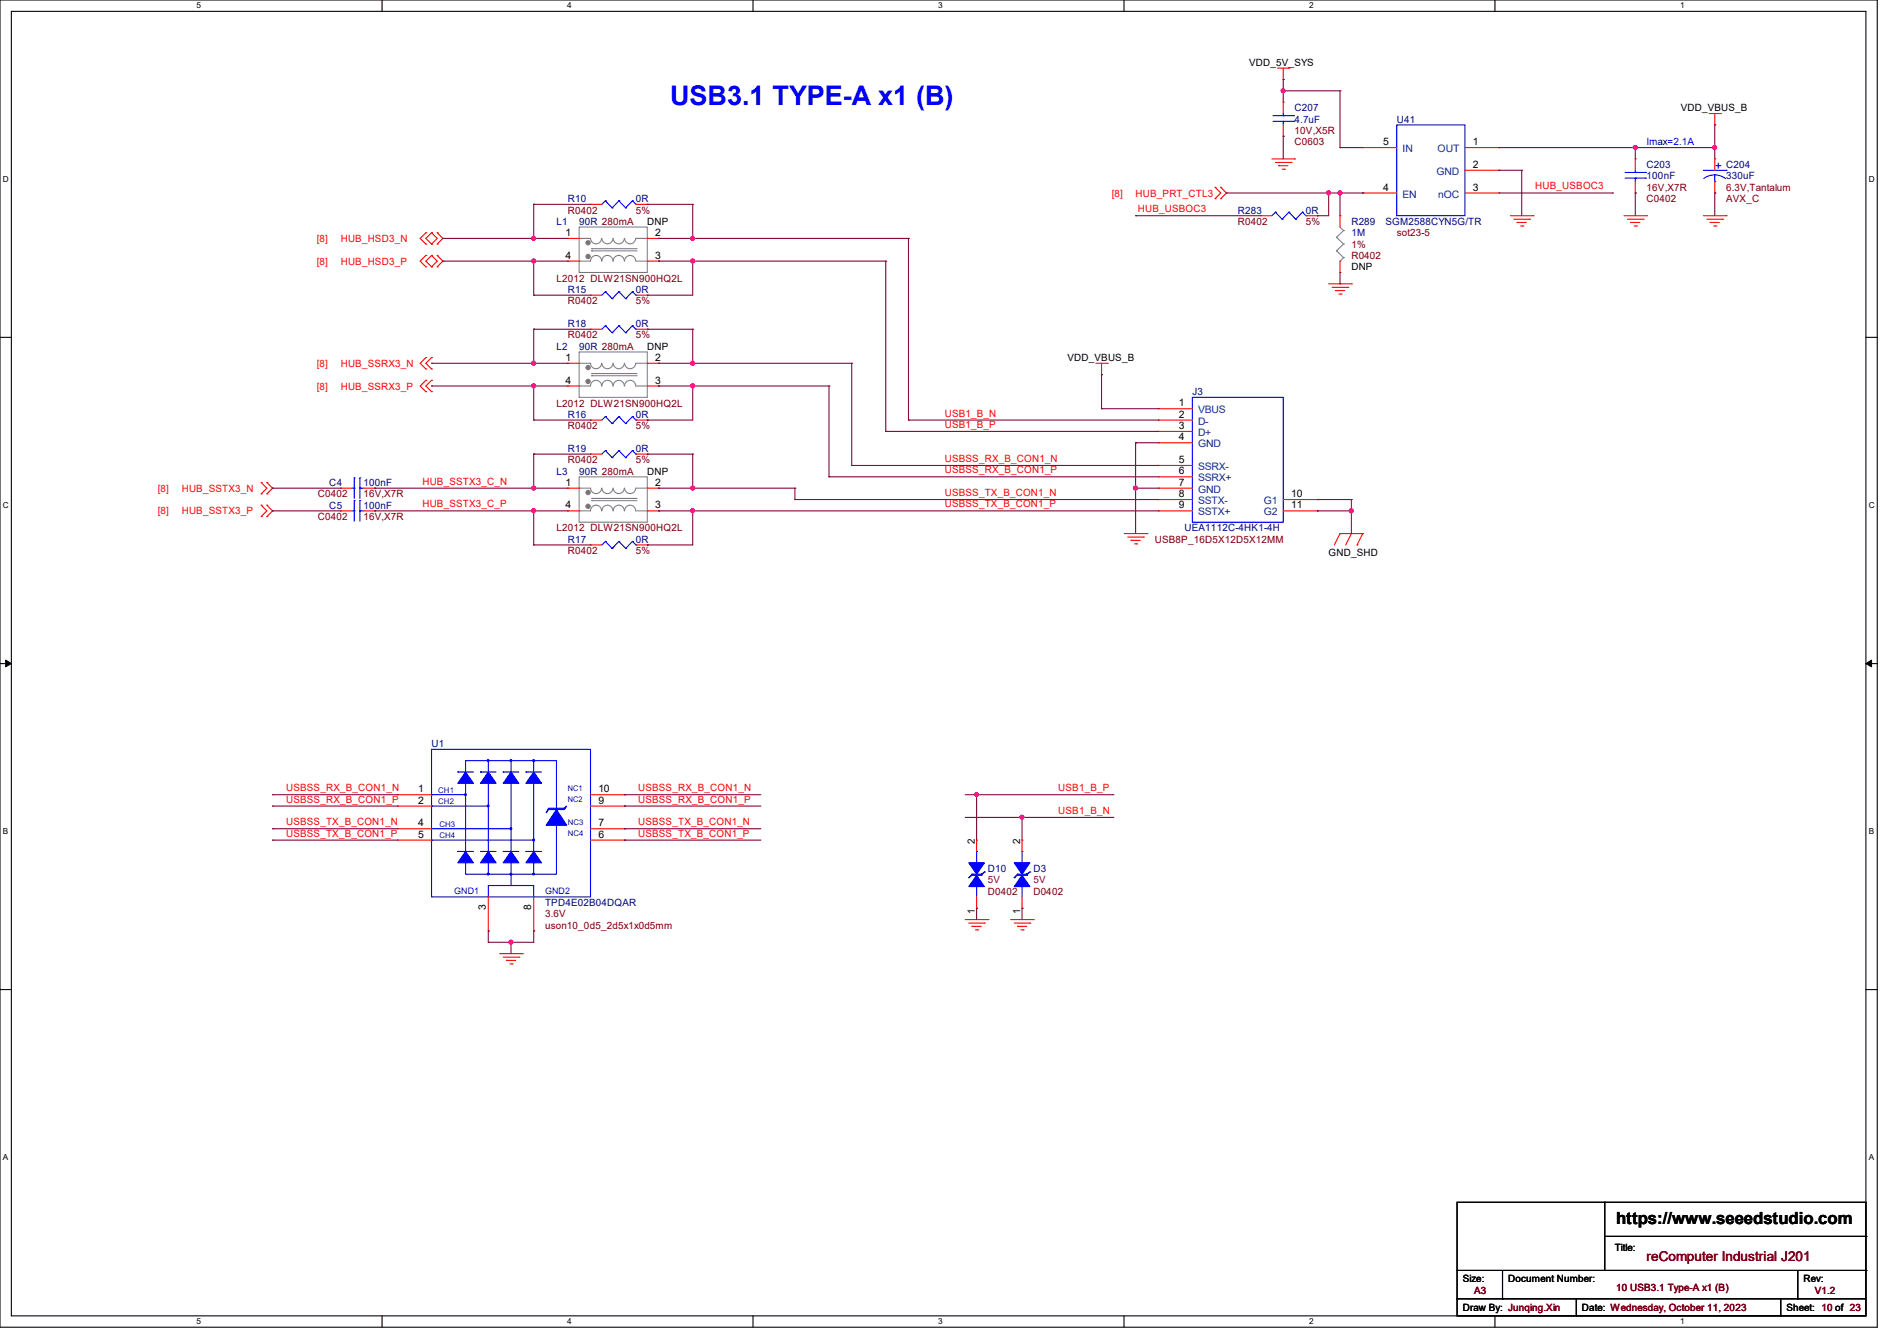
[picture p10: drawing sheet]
<svg xmlns="http://www.w3.org/2000/svg" width="297mm" height="210mm" viewBox="0 0 297 210" stroke-linecap="round" stroke-linejoin="round" font-family="sans-serif">
<path d="M0 0h293.9v207.9h-293.9zM1.8 1.8h290.3v204.3h-290.3z" fill="none" stroke="#000" stroke-width=".17"/>
<g fill="#fff">
<path d="M30.8 .2h.7v1.4h-.7z"/>
<path d="M30.8 206.2h.7v1.4h-.7z"/>
</g>
<path d="M59.8 0v1.8M59.8 206.1v1.8" fill="none" stroke="#000" stroke-width=".17"/>
<g fill="#fff">
<path d="M88.8 .2h.7v1.4h-.7z"/>
<path d="M88.8 206.2h.7v1.4h-.7z"/>
</g>
<path d="M117.9 0v1.8M117.9 206.1v1.8" fill="none" stroke="#000" stroke-width=".17"/>
<g fill="#fff">
<path d="M146.9 .2h.7v1.4h-.7z"/>
<path d="M146.9 206.2h.7v1.4h-.7z"/>
</g>
<path d="M176 0v1.8M176 206.1v1.8" fill="none" stroke="#000" stroke-width=".17"/>
<g fill="#fff">
<path d="M205 .2h.7v1.4h-.7z"/>
<path d="M205 206.2h.7v1.4h-.7z"/>
</g>
<path d="M234.1 0v1.8M234.1 206.1v1.8" fill="none" stroke="#000" stroke-width=".17"/>
<g fill="#fff">
<path d="M263.1 .2h.6v1.4h-.6z"/>
<path d="M263.1 206.2h.6v1.4h-.6z"/>
<path d="M.5 27.3h.9v1.4h-.9z"/>
<path d="M292.6 27.3h.9v1.4h-.9z"/>
<path d="M.5 78.4h.9v1.4h-.9z"/>
<path d="M292.6 78.4h.9v1.4h-.9z"/>
</g>
<path d="M0 52.8h1.8M292.1 52.8h1.8" fill="none" stroke="#000" stroke-width=".17"/>
<g fill="#fff">
<path d="M.5 129.5h.8v1.4h-.8z"/>
<path d="M292.6 129.5h.8v1.4h-.8z"/>
</g>
<path d="M0 103.9h1.8M292.1 103.9h1.8" fill="none" stroke="#000" stroke-width=".17"/>
<path d="M.9 103.4l.9 .5-.9 .5zM292.1 103.9l.9-.5v1z" fill="#000" stroke="#000" stroke-width=".16"/>
<g fill="#fff">
<path d="M.5 180.5h.8v1.4h-.8z"/>
<path d="M292.6 180.5h.8v1.4h-.8z"/>
</g>
<g fill="none" stroke="#000" stroke-width=".17">
<path d="M0 155h1.8M292.1 155h1.8M228.1 188.3h64v17.8h-64zM228.1 199h64M235.2 199v4.4M251.2 188.3h.1M251.2 188.3v10.7M251.2 193.6h40.9M281.5 199v4.4M292.1 199h.1M292.1 193.6h.1M228.1 203.4h.1"/>
<path d="M228.1 203.4h64M235.2 203.4h.1M246.8 206.1h.1M246.8 203.4v2.7M278.8 206.1h.1M278.8 203.4v2.7M281.5 203.4h.1"/>
</g>
<g fill="none" stroke="#f00" stroke-width=".17">
<path d="M200 10.7h1.8M200.9 12.4h.1M200.9 16h.1M200.9 10.7v1.7M200.9 16v1.8M200.9 19.6v1.7M201.8 10.7h.1M267.6 17.8h1.8M268.5 19.6h.1M268.5 17.8v1.8M269.4 17.8h.1M66.7 36.4h.1"/>
<path d="M66.7 38.2h.1M66.7 36.4l-.9 .9 .9 .9M67.6 38.2h.1M67.6 36.4h.1M67.6 36.4l-.9 .9 .9 .9M67.6 36.4l.9 .9-.9 .9M68.5 36.4h.1M68.5 38.2h.1M68.5 36.4l.8 .9-.8 .9M88.9 37.3h.1M88.9 37.3h1.8M92.5 32h.1"/>
<path d="M92.5 32h1.7M99.6 32h1.7M101.3 32h.1M101.3 37.3h1.8M103.1 37.3h.1M190.2 31.1h.1M190.2 29.3h.1M190.2 29.3l.9 .9-.9 .9M191.1 29.3h.1M191.1 31.1h.1M191.1 29.3l.9 .9-.9 .9M197.4 33.8h.1"/>
<path d="M197.4 33.8h1.7M199.1 24.9h3.6M199.7 25.4h2.4M200.2 26h.1M200.2 26h1.4M200.7 26.5h.4M200.9 21.3h.1M201.1 26.5h.1M202.1 25.4h.1M202.7 24.9h.1M204.5 33.8h1.7M206.2 33.8h.1"/>
<path d="M209.8 33.8h.1M209.8 33.8v1.8M213.4 30.2h.1M213.4 23.1h.1M213.4 23.1h5.3M213.4 30.2h5.3M229.4 23.1h5.3M229.4 26.7h5.3M229.4 30.2h5.3M234.7 23.1h.1M234.7 26.7h.1M234.7 30.2h.1"/>
<path d="M236.5 33.8h3.5M237 34.3h2.5M237.5 34.8h.1M237.5 34.8h1.5M238.1 35.4h.3M238.4 35.4h.1M239.5 34.3h.1M240 33.8h.1M254.3 33.8h3.5M254.8 34.3h2.5M255.3 34.8h.1M255.3 34.8h1.5"/>
<path d="M255.9 35.4h.3M256 24.9h.1M256 30.2h.1M256 24.9v1.8M256 28.4v1.8M256.2 35.4h.1M257.3 34.3h.1M257.8 33.8h.1M266.7 33.8h3.6M267.3 34.3h2.4M267.8 34.8h.1M267.8 34.8h1.4"/>
<path d="M268.3 35.4h.3M268.5 24.9h.1M268.5 30.2h.1M268.5 24.9v1.8M268.5 28.4v1.8M268.6 35.4h.1M269.7 34.3h.1M270.3 33.8h.1M66.7 40h.1M66.7 41.8h.1M66.7 56h.1M66.7 57.8h.1"/>
<path d="M66.7 59.6h.1M66.7 40l-.9 .9 .9 .9M66.7 56l-.9 .9 .9 .9M66.7 59.6l-.9 .9 .9 .8M67.6 41.8h.1M67.6 40h.1M67.6 56h.1M67.6 57.8h.1M67.6 59.6h.1M67.6 40l-.9 .9 .9 .9M67.6 40l.9 .9-.9 .9M67.6 56l-.9 .9 .9 .9"/>
<path d="M67.6 59.6l-.9 .9 .9 .8M68.5 40h.1M68.5 41.8h.1M68.5 40l.8 .9-.8 .9M88.9 40.9h.1M88.9 56.9h.1M88.9 56.9h1.8M88.9 40.9h1.8M92.5 51.6h.1M92.5 46.2h.1M92.5 51.6h1.7M92.5 46.2h1.7"/>
<path d="M99.6 51.6h1.7M99.6 46.2h1.7M101.3 51.6h.1M101.3 46.2h.1M101.3 56.9h1.8M101.3 40.9h1.8M103.1 40.9h.1M103.1 56.9h.1M171.6 56.9h1.8M172.5 58.7h.1M172.5 56.9v1.8M173.4 56.9h.1"/>
<path d="M208 44.4h3.6M208.6 45h2.4M209.1 45.5h.1M209.1 45.5h1.4M209.6 46.1h.4M209.8 42.7h.1M209.8 40.9v1.8M210 46.1h.1M211 45h.1M211.6 44.4h.1M40.9 77.3h.1M40.9 75.6h.1"/>
<path d="M40.9 79.1h.1M40.9 75.6l.9 .9-.9 .8M40.9 79.1l.9 .9-.9 .9M41.8 75.6h.1M41.8 77.3h.1M41.8 79.1h.1M41.8 79.1l.9 .9-.9 .9M41.8 75.6l.9 .9-.9 .8M53.3 76.5h.1M53.3 76.5h1.8M56.9 76.5h1.8M58.7 76.5h.1"/>
<path d="M66.7 61.3h.1M67.6 61.3h.1M88.9 76.5h.1M88.9 60.5h.1M88.9 76.5h1.8M88.9 60.5h1.8M92.5 65.8h.1M92.5 71.1h.1M92.5 65.8h1.7M92.5 71.1h1.7M99.6 65.8h1.7M99.6 71.1h1.7"/>
<path d="M101.3 65.8h.1M101.3 71.1h.1M101.3 76.5h1.8M101.3 60.5h1.8M103.1 76.5h.1M103.1 60.5h.1M181.4 64h.1M181.4 65.8h.1M181.4 67.6h.1M181.4 69.3h.1M181.4 72.9h.1M181.4 74.7h.1"/>
<path d="M181.4 76.5h.1M181.4 78.2h.1M181.4 76.5h5.3M181.4 65.8h5.3M181.4 64h5.3M181.4 67.6h5.3M181.4 69.3h5.3M181.4 72.9h5.3M181.4 74.7h5.3M181.4 78.2h5.3M200.9 78.2h5.3M206.2 78.2h.1"/>
<path d="M40.9 80.9h.1M41.8 80.9h.1M53.3 80h.1M53.3 80h1.8M56.9 80h1.8M58.7 80h.1M88.9 80h.1M88.9 80h1.8M92.5 85.3h.1M92.5 85.3h1.7M99.6 85.3h1.7M101.3 85.3h.1"/>
<path d="M101.3 80h1.8M103.1 80h.1M176 83.6h3.6M176.6 84.1h2.4M177.1 84.6h.1M177.1 84.6h1.4M177.6 85.2h.4M178 85.2h.1M179 84.1h.1M179.6 83.6h.1M181.4 80h.1M181.4 80h5.3"/>
<path d="M200.9 80h5.3M206.2 80h.1M209.8 83.6h.1M209.8 83.6h3.6M209.8 83.6l-.9 1.7M211.6 83.6h.1M211.6 83.6l-.9 1.7M212.5 85.3h.1M213.4 83.6h.1M213.4 83.6l-.9 1.7M62.2 124.5h.1M62.2 126.2h.1"/>
<path d="M62.2 129.8h.1M62.2 131.6h.1M62.2 124.5h5.4M62.2 126.2h5.4M62.2 129.8h5.4M62.2 131.6h5.4M92.5 124.5h5.3M92.5 126.2h5.3M92.5 129.8h5.3M92.5 131.6h5.3M97.8 131.6h.1M97.8 129.8h.1"/>
<path d="M97.8 126.2h.1M97.8 124.5h.1M152.9 131.6h.1M152.9 131.6v1.7M160 131.6h.1M160 131.6v1.7M76.5 145.8h.1M76.5 140.5v5.3M78.2 149.4h3.6M78.8 149.9h2.4M79.3 150.4h.1M79.3 150.4h1.4"/>
<path d="M79.8 151h.4M80.2 151h.1M81.2 149.9h.1M81.8 149.4h.1M83.6 145.8h.1M83.6 140.5v5.3M151.1 144h3.6M151.7 144.6h2.4M152.2 145.1h.1M152.2 145.1h1.4M152.7 145.6h.4M152.9 142.2h.1"/>
<path d="M152.9 140.5v1.7M153.1 145.6h.1M154.1 144.6h.1M154.7 144h.1M158.2 144h3.6M158.8 144.6h2.4M159.3 145.1h.1M159.3 145.1h1.4M159.9 145.6h.3M160 142.2h.1M160 140.5v1.7M160.2 145.6h.1"/>
<path d="M161.2 144.6h.1M161.8 144h.1"/>
</g>
<g fill="none" stroke="#00f" stroke-width=".17">
<path d="M199.3 18.1h3.2M199.3 19h3.2M200.9 19h.1M200.9 18.1h.1M200.9 17.8v.3M200.9 19v.6M202.5 18.1h.1M202.5 19h.1M218.7 19.6h10.7v14.2h-10.7zM94.8 31.5h.1M94.8 31.5l-.6 .5M94.8 31.5l1 1.1"/>
<path d="M95.8 32.6h.1M96.9 31.5h.1M96.9 31.5l-1.1 1.1M96.9 31.5l1.1 1.1M98 32.6h.1M99 31.5h.1M99 31.5l-1 1.1M99 31.5l.6 .5M99.6 32h.1M199.7 33.2h.1M199.7 33.2l-.6 .6M199.7 33.2l1 1.1"/>
<path d="M200.7 34.3h.1M201.8 33.2h.1M201.8 33.2l-1.1 1.1M201.8 33.2l1.1 1.1M202.9 34.3h.1M203.9 33.2h.1M203.9 33.2l-1 1.1M203.9 33.2l.6 .6M204.5 33.8h.1M254.4 27h3.2M254.4 27.9h3.2M256 27.9h.1"/>
<path d="M256 27h.1M256 26.7v.3M256 27.9v.5M257.6 27h.1M257.6 27.9h.1M266.7 26.7h3.6M268.5 28.4h.1M268.5 27.4l1.1 .2 .6 .4M268.5 27.4l-.8 .1-.9 .5M268.5 27.4v1M270.3 26.7h.1M94.8 51h.1"/>
<path d="M94.8 45.7h.1M94.8 51l-.6 .6M94.8 51l1 1.1M94.8 45.7l-.6 .5M94.8 45.7l1 1.1M95.8 52.1h.1M95.8 46.8h.1M96.9 51h.1M96.9 45.7h.1M96.9 51l-1.1 1.1M96.9 51l1.1 1.1M96.9 45.7l-1.1 1.1"/>
<path d="M96.9 45.7l1.1 1.1M98 52.1h.1M98 46.8h.1M99 51h.1M99 45.7h.1M99 51l-1 1.1M99 51l.6 .6M99 45.7l-1 1.1M99 45.7l.6 .5M99.6 51.6h.1M99.6 46.2h.1M55.1 76.5h.4"/>
<path d="M55.5 74.8h.1M55.5 76.5h.1M55.5 78.4h.1M55.5 74.8v3.3M55.5 78.4v3.2M56.3 76.5h.1M56.3 74.8h.1M56.3 78.4h.1M56.3 76.5h.6M56.3 74.8v3.3M56.3 78.4v3.2M94.8 65.2h.1"/>
<path d="M94.8 70.6h.1M94.8 65.2l-.6 .6M94.8 65.2l1 1.1M94.8 70.6l-.6 .5M94.8 70.6l1 1.1M95.8 66.3h.1M95.8 71.7h.1M96.9 65.2h.1M96.9 70.6h.1M96.9 65.2l-1.1 1.1M96.9 65.2l1.1 1.1M96.9 70.6l-1.1 1.1"/>
<path d="M96.9 70.6l1.1 1.1M98 66.3h.1M98 71.7h.1M99 65.2h.1M99 70.6h.1M99 65.2l-1 1.1M99 65.2l.6 .6M99 70.6l-1 1.1M99 70.6l.6 .5M99.6 65.8h.1M99.6 71.1h.1M186.7 62.2h14.2v19.6h-14.2z"/>
<path d="M55.1 80h.4M55.5 80h.1M56.3 80h.1M56.3 80h.6M94.8 84.8h.1M94.8 84.8l-.6 .5M94.8 84.8l1 1.1M95.8 85.9h.1M96.9 84.8h.1M96.9 84.8l-1.1 1.1M96.9 84.8l1.1 1.1M98 85.9h.1"/>
<path d="M99 84.8h.1M99 84.8l-1 1.1M99 84.8l.6 .5M99.6 85.3h.1M67.6 117.3h24.9v23.2h-24.9zM72.9 119.1h14.2v17.8h-14.2zM76.5 119.1v17.8M80 119.1v19.6M83.6 119.1v17.8M67.6 126.2h.1M67.6 124.5h.1M67.6 131.6h.1"/>
<path d="M67.6 129.8h12.4M67.6 126.2h8.9M67.6 124.5h5.3M67.6 131.6h16M71.7 133.3h.1M71.7 120.9h.1M71.7 120.9h2.4M71.7 133.3h2.4M75.2 133.3h.1M75.2 120.9h.1M75.2 120.9h2.5M75.2 133.3h2.5"/>
<path d="M76.5 136.9h.1M78.8 133.3h.1M78.8 120.9h.1M78.8 120.9h2.4M78.8 133.3h2.4M80 138.7h.1M82.3 120.9h.1M82.3 133.3h.1M82.3 120.9h2.5M82.3 133.3h2.5M151.7 137.5h.1M152.2 136.9h.1"/>
<path d="M152.2 136.9h1.4M152.2 136.9l-.5 .6M152.9 133.3h.1M152.9 138.9h.1M152.9 133.3v1.8M152.9 138.9v1.6M153.6 136.9h.1M153.6 137.1h.1M153.6 137.1h-1.4l-.5 .4M154.1 136.6h.1M154.1 136.6l-.5 .3M154.1 136.6l-.5 .5"/>
<path d="M158.8 137.5h.1M159.3 136.9h.1M159.3 136.9h1.4M159.3 136.9l-.5 .6M160 133.3h.1M160 138.9h.1M160 133.3v1.8M160 138.9v1.6M160.7 136.9h.1M160.7 137.1h.1M160.7 137.1h-1.4l-.5 .4M161.2 136.6h.1"/>
<path d="M161.2 136.6l-.5 .3M161.2 136.6l-.5 .5M76.5 140.5v-1.8h7.1v1.8"/>
</g>
<g fill="none" stroke="#808080" stroke-width=".17">
<path d="M90.7 35.6h10.6v7.1h-10.6zM90.7 37.3h1.8a.87 .87 0 0 0 .8 .9 .87 .87 0 0 0 .9-.9M90.7 37.3h.1M92.6 38.9h.1M92.6 39.3h.1M92.6 38.9h7.1M92.6 39.3h7.1M94.2 37.3a.87 .87 0 0 0 .9 .9 .87 .87 0 0 0 .9-.9M96 37.3a.87 .87 0 0 0 .9 .9 .87 .87 0 0 0 .8-.9M97.8 37.3a.87 .87 0 0 0 .9 .9 .87 .87 0 0 0 .8-.9M99.6 37.3h1.7M101.3 37.3h.1"/>
<path d="M209.3 37.2h.1M209.3 39.3h.1M209.3 37.2l1.1 1M209.3 39.3l1.1 1M209.8 35.6l.6 .5M210.4 36.1h.1M210.4 38.2h.1M210.4 36.1l-1.1 1.1M210.4 38.2l-1.1 1.1M90.7 55.1h10.6v7.1h-10.6zM90.7 40.9h.1M90.7 56.9h1.8a.87 .87 0 0 0 .8 .8 .87 .87 0 0 0 .9-.8"/>
<path d="M90.7 56.9h.1M92.6 58.5h.1M92.6 58.8h.1M92.6 58.5h7.1M92.6 58.8h7.1M94.2 40.9a.87 .87 0 0 0-.9-.9 .87 .87 0 0 0-.8 .9h-1.8M94.2 56.9a.87 .87 0 0 0 .9 .8 .87 .87 0 0 0 .9-.8M94.2 40.9a.87 .87 0 0 1 .9-.9 .87 .87 0 0 1 .9 .9M96 56.9a.87 .87 0 0 0 .9 .8 .87 .87 0 0 0 .8-.8M96 40.9a.87 .87 0 0 1 .9-.9 .87 .87 0 0 1 .8 .9M97.8 40.9a.87 .87 0 0 1 .9-.9 .87 .87 0 0 1 .8 .9M97.8 56.9a.87 .87 0 0 0 .9 .8 .87 .87 0 0 0 .8-.8"/>
<path d="M99.6 40.9h1.7M99.6 56.9h1.7M101.3 40.9h.1M101.3 56.9h.1M209.8 40.9h.1M210.4 40.3h.1M210.4 40.3l-.6 .6M90.7 74.7h10.6v7.1h-10.6zM90.7 76.5h1.8a.87 .87 0 0 0 .8 .8 .87 .87 0 0 0 .9-.8M90.7 76.5h.1M90.7 60.5h.1M92.6 78.1h.1"/>
<path d="M92.6 78.4h.1M92.6 78.1h7.1M92.6 78.4h7.1M94.2 60.5a.87 .87 0 0 0-.9-.9 .87 .87 0 0 0-.8 .9h-1.8M94.2 76.5a.87 .87 0 0 0 .9 .8 .87 .87 0 0 0 .9-.8M94.2 60.5a.87 .87 0 0 1 .9-.9 .87 .87 0 0 1 .9 .9M96 76.5a.87 .87 0 0 0 .9 .8 .87 .87 0 0 0 .8-.8M96 60.5a.87 .87 0 0 1 .9-.9 .87 .87 0 0 1 .8 .9M97.8 60.5a.87 .87 0 0 1 .9-.9 .87 .87 0 0 1 .8 .9M97.8 76.5a.87 .87 0 0 0 .9 .8 .87 .87 0 0 0 .8-.8M99.6 76.5h1.7M99.6 60.5h1.7"/>
<path d="M101.3 76.5h.1M101.3 60.5h.1M90.7 80h.1M94.2 80a.87 .87 0 0 0-.9-.9 .87 .87 0 0 0-.8 .9h-1.8M94.2 80a.87 .87 0 0 1 .9-.9 .87 .87 0 0 1 .9 .9M96 80a.87 .87 0 0 1 .9-.9 .87 .87 0 0 1 .8 .9M97.8 80a.87 .87 0 0 1 .9-.9 .87 .87 0 0 1 .8 .9M99.6 80h1.7M101.3 80h.1"/>
</g>
<g fill="#808080" stroke="#808080" stroke-width=".17">
<circle cx="92.1" cy="77.1" r=".34"/>
<circle cx="92.1" cy="79.3" r=".34"/>
<circle cx="92.1" cy="38" r=".34"/>
<circle cx="92.1" cy="40.2" r=".34"/>
<circle cx="92.1" cy="57.6" r=".34"/>
<circle cx="92.1" cy="59.7" r=".34"/>
</g>
<g fill="#00f" stroke="#00f" stroke-width=".17">
<path d="M152.9 137.1l1.2 1.8h-2.4z" fill-rule="evenodd"/>
<path d="M151.7 135.1h2.4l-1.2 1.8z" fill-rule="evenodd"/>
<path d="M72.9 133.3l1.2 1.8h-2.4z" fill-rule="evenodd"/>
<path d="M83.6 133.3l1.2 1.8h-2.5z" fill-rule="evenodd"/>
<path d="M83.6 120.9l1.2 1.8h-2.5z" fill-rule="evenodd"/>
<path d="M72.9 120.9l1.2 1.8h-2.4z" fill-rule="evenodd"/>
<path d="M76.5 120.9l1.2 1.8h-2.5z" fill-rule="evenodd"/>
<path d="M76.5 133.3l1.2 1.8h-2.5z" fill-rule="evenodd"/>
<path d="M80 120.9l1.2 1.8h-2.4z" fill-rule="evenodd"/>
<path d="M80 133.3l1.2 1.8h-2.4z" fill-rule="evenodd"/>
<path d="M87.1 126.8l1.6 2.4h-3.2z" fill-rule="evenodd"/>
<path d="M85.9 126.6h2.4l.4-.4-.4 .6h-2.4l-.4 .5z" fill-rule="evenodd"/>
<path d="M160 137.1l1.2 1.8h-2.4z" fill-rule="evenodd"/>
<path d="M158.8 135.1h2.4l-1.2 1.8z" fill-rule="evenodd"/>
<circle cx="83.5" cy="119.1" r=".15"/>
<circle cx="72.9" cy="124.4" r=".15"/>
<circle cx="83.5" cy="136.9" r=".15"/>
<circle cx="76.4" cy="126.2" r=".15"/>
<circle cx="80" cy="129.8" r=".15"/>
<circle cx="83.5" cy="131.6" r=".15"/>
<circle cx="80" cy="136.9" r=".15"/>
<circle cx="76.4" cy="136.9" r=".15"/>
<circle cx="80" cy="119.1" r=".15"/>
<circle cx="76.4" cy="119.1" r=".15"/>
</g>
<g fill="none" stroke="#800040" stroke-width=".17">
<path d="M200.9 12.4h.1M200.9 14.2h.1M200.9 12.4v3.6M200.9 14.2h8.9M209.8 14.2h.1M209.8 14.2v8.9M268.5 19.6h.1M268.5 19.6v5.3M69.3 37.3h.1M69.3 37.3h19.6M83.6 32h.1M83.6 37.3h.1"/>
<path d="M83.6 32h8.9M83.6 32v5.3M101.3 32h.1M101.3 32h7.2M103.1 37.3h.1M103.1 37.3h39.1M108.5 32h.1M108.5 37.3h.1M108.5 32v5.3M142.2 37.3h.1M142.2 37.3v28.5M177.8 33.8h.1"/>
<path d="M177.8 33.8h19.6M192 30.2h.1M192 30.2h21.4M200.9 21.3h.1M200.9 21.3v3.6M206.2 33.8h.1M208 30.2h.1M208 30.2v3.6h-1.8M209.8 23.1h.1M209.8 30.2h.1M209.8 30.2v3.6M209.8 23.1h3.6"/>
<path d="M213.4 30.2h.1M234.7 23.1h.1M234.7 26.7h.1M234.7 23.1h33.8M234.7 26.7h3.6M234.7 30.2h17.8M238.3 26.7h.1M238.3 26.7v7.1M252.5 30.2h.1M256 23.1h.1M256 30.2h.1M256 23.1v1.8"/>
<path d="M256 30.2v3.6M268.5 23.1h.1M268.5 30.2h.1M268.5 30.2v3.6M67.6 56.9h.1M67.6 56.9h21.3M69.3 40.9h.1M69.3 40.9h19.6M83.6 46.2h.1M83.6 40.9h.1M83.6 51.6h.1M83.6 56.9h.1"/>
<path d="M83.6 46.2h8.9M83.6 40.9v5.3M83.6 51.6v5.3M83.6 51.6h8.9M101.3 46.2h.1M101.3 51.6h.1M101.3 51.6h7.2M103.1 40.9h.1M103.1 56.9h.1M103.1 40.9h35.6M103.1 56.9h30.2M108.5 40.9h.1"/>
<path d="M108.5 51.6h.1M108.5 56.9h.1M108.5 40.9v5.3h-7.2M108.5 51.6v5.3M133.3 56.9h.1M133.3 56.9v16M138.7 40.9h.1M138.7 40.9v26.7M172.5 58.7h.1M172.5 58.7v5.3M209.8 44.4h.1M209.8 42.7v1.7"/>
<path d="M42.7 76.5h.1M42.7 76.5h10.6M58.7 76.5h.1M58.7 76.5h30.2M67.6 60.5h.1M67.6 60.5h21.3M83.6 60.5h.1M83.6 65.8h.1M83.6 71.1h.1M83.6 76.5h.1M83.6 60.5v5.3M83.6 71.1v5.4"/>
<path d="M83.6 65.8h8.9M83.6 71.1h8.9M101.3 65.8h.1M101.3 71.1h.1M101.3 71.1h7.2M103.1 60.5h.1M103.1 76.5h.1M103.1 60.5h26.7M103.1 76.5h21.4M108.5 60.5h.1M108.5 71.1h.1M108.5 76.5h.1"/>
<path d="M108.5 60.5v5.3h-7.2M108.5 71.1v5.4M124.5 76.5h.1M124.5 78.2h.1M124.5 76.5v1.7M124.5 78.2h56.9M129.8 60.5h.1M129.8 74.7h.1M129.8 60.5v14.2M129.8 74.7h51.6M133.3 72.9h.1M133.3 72.9h48.1"/>
<path d="M138.7 67.6h.1M138.7 67.6h42.7M142.2 65.8h.1M142.2 65.8h39.2M172.5 64h.1M172.5 64h8.9M177.8 69.3h.1M177.8 76.5h.1M177.8 76.5h3.6M177.8 69.3h3.6M177.8 69.3v14.3M206.2 78.2h.1"/>
<path d="M206.2 78.2h5.4M211.6 78.2h.1M211.6 78.2v5.4M42.7 80h.1M42.7 80h10.6M58.7 80h.1M58.7 80h30.2M83.6 80h.1M83.6 85.3h.1M83.6 80v5.3M83.6 85.3h8.9M101.3 85.3h.1"/>
<path d="M103.1 80h.1M103.1 80h78.3M108.5 80h.1M108.5 80v5.3h-7.2M206.2 80h.1M206.2 80h5.4M211.6 80h.1M42.7 124.5h.1M42.7 126.2h.1M42.7 129.8h.1M42.7 131.6h.1M42.7 124.5h19.5"/>
<path d="M42.7 126.2h19.5M42.7 129.8h19.5M42.7 131.6h19.5M97.8 124.5h.1M97.8 126.2h.1M97.8 129.8h.1M97.8 131.6h.1M97.8 124.5h21.3M97.8 126.2h21.3M97.8 129.8h21.3M97.8 131.6h21.3M151.1 124.5h23.1"/>
<path d="M151.1 128h23.1M152.9 124.5h.1M152.9 124.5v7.1M160 128h.1M160 128v3.6M174.2 124.5h.1M174.2 128h.1M76.5 145.8h.1M76.5 147.6h.1M76.5 145.8v1.8M80 147.6h.1M80 147.6v1.8"/>
<path d="M83.6 145.8h.1M83.6 145.8v1.8h-7.1M152.9 142.2h.1M152.9 142.2v1.8M160 142.2h.1M160 142.2v1.8"/>
</g>
<g fill="#f0f" stroke="#f0f" stroke-width=".17">
<circle cx="108.4" cy="37.3" r=".32"/>
<circle cx="108.4" cy="40.9" r=".32"/>
<circle cx="83.5" cy="56.9" r=".32"/>
<circle cx="108.4" cy="56.9" r=".32"/>
<circle cx="108.4" cy="60.4" r=".32"/>
<circle cx="108.4" cy="76.4" r=".32"/>
<circle cx="108.4" cy="80" r=".32"/>
<circle cx="177.8" cy="76.4" r=".32"/>
<circle cx="211.6" cy="80" r=".32"/>
<circle cx="80" cy="147.6" r=".32"/>
<circle cx="83.5" cy="37.3" r=".32"/>
<circle cx="83.5" cy="40.9" r=".32"/>
<circle cx="83.5" cy="60.4" r=".32"/>
<circle cx="83.5" cy="76.4" r=".32"/>
<circle cx="83.5" cy="80" r=".32"/>
<circle cx="200.9" cy="14.2" r=".32"/>
<circle cx="268.5" cy="23.1" r=".32"/>
<circle cx="256" cy="23.1" r=".32"/>
<circle cx="208" cy="30.2" r=".32"/>
<circle cx="209.8" cy="30.2" r=".32"/>
<circle cx="152.9" cy="124.4" r=".32"/>
<circle cx="160" cy="128" r=".32"/>
</g>
<text font-size="4.2" fill="#00f" x="104.9" y="16.4">USB3.1 TYPE-A x1 (B)</text>
<text font-size="2.6" x="253" y="191.8">https://www.seeedstudio.com</text>
<text font-size="2.1" fill="#800000" x="257.8" y="197.5">reComputer Industrial J201</text>
<text font-size="1.9" fill="#00f" x="268.5" y="26.7">+</text>
<g font-size="1.6">
<text x="195.6" y="10.3">VDD_5V_SYS</text>
<text x="263.1" y="17.4">VDD_VBUS_B</text>
<text x="216.6" y="22.7">5</text>
<text x="230.6" y="22.7">1</text>
<text x="216.6" y="29.8">4</text>
<text x="230.6" y="26.3">2</text>
<text x="230.6" y="29.8">3</text>
<text x="101.3" y="35.2">DNP</text>
<text x="88.6" y="37">1</text>
<text x="88.6" y="40.5">4</text>
<text x="102.6" y="37">2</text>
<text x="102.6" y="40.5">3</text>
<text x="211.6" y="42.3">DNP</text>
<text x="88.6" y="56.5">1</text>
<text x="101.3" y="54.8">DNP</text>
<text x="102.6" y="56.5">2</text>
<text x="167.1" y="56.6">VDD_VBUS_B</text>
<text x="88.6" y="60.1">4</text>
<text x="102.6" y="60.1">3</text>
<text x="184.6" y="63.6">1</text>
<text x="184.6" y="65.4">2</text>
<text x="184.6" y="67.2">3</text>
<text x="184.6" y="69">4</text>
<text x="88.6" y="76.1">1</text>
<text x="101.3" y="74.3">DNP</text>
<text x="102.6" y="76.1">2</text>
<text x="184.6" y="72.5">5</text>
<text x="184.6" y="74.3">6</text>
<text x="184.6" y="76.1">7</text>
<text x="184.6" y="77.9">8</text>
<text x="202.1" y="77.9">10</text>
<text x="88.6" y="79.6">4</text>
<text x="102.6" y="79.6">3</text>
<text x="184.6" y="79.6">9</text>
<text x="202.1" y="79.6">11</text>
<text x="208" y="87.1">GND_SHD</text>
<text x="65.4" y="124.1">1</text>
<text x="65.4" y="125.9">2</text>
<text x="93.7" y="125.9">9</text>
<text x="93.7" y="124.1">10</text>
<text x="65.4" y="129.4">4</text>
<text x="65.4" y="131.2">5</text>
<text x="93.7" y="131.2">6</text>
<text x="93.7" y="129.4">7</text>
<text x="152.6" y="132.1" transform="rotate(-90 152.6 132.1)">2</text>
<text x="159.7" y="132.1" transform="rotate(-90 159.7 132.1)">2</text>
<text x="76.1" y="142.6" transform="rotate(-90 76.1 142.6)">3</text>
<text x="83.2" y="142.6" transform="rotate(-90 83.2 142.6)">8</text>
<text x="152.6" y="143.1" transform="rotate(-90 152.6 143.1)">1</text>
<text x="159.7" y="143.1" transform="rotate(-90 159.7 143.1)">1</text>
<text x="252.8" y="196">Title:</text>
<text x="229" y="200.7">Size:</text>
<text x="236.1" y="200.7">Document Number:</text>
<text x="282.4" y="200.7">Rev:</text>
<text x="229" y="205.4">Draw By: Junqing.Xin</text>
<text x="247.7" y="205.4">Date: Wednesday, October 11, 2023</text>
<text x="279.7" y="205.4">Sheet: 10 of 23</text>
</g>
<g font-size="1.6" fill="#000080">
<text x="202.7" y="17.4">C207</text>
<text x="202.7" y="19.2">4.7uF</text>
<text x="218.7" y="19.2">U41</text>
<text x="257.8" y="26.3">C203</text>
<text x="257.8" y="28.1">100nF</text>
<text x="270.3" y="26.3">C204</text>
<text x="270.3" y="28.1">330uF</text>
<text x="87.1" y="35.2">L1</text>
<text x="88.9" y="31.7">R10</text>
<text x="90.7" y="35.2">90R 280mA</text>
<text x="99.6" y="31.7">0R</text>
<text x="193.8" y="33.4">R283</text>
<text x="204.5" y="33.4">0R</text>
<text x="211.6" y="35.2">R289</text>
<text x="216.9" y="35.2">SGM2588CYN5G/TR</text>
<text x="211.6" y="37">1M</text>
<text x="88.9" y="45.9">R15</text>
<text x="99.6" y="45.9">0R</text>
<text x="88.9" y="51.2">R18</text>
<text x="99.6" y="51.2">0R</text>
<text x="87.1" y="54.8">L2</text>
<text x="90.7" y="54.8">90R 280mA</text>
<text x="88.9" y="65.4">R16</text>
<text x="99.6" y="65.4">0R</text>
<text x="186.7" y="61.9">J3</text>
<text x="88.9" y="70.8">R19</text>
<text x="99.6" y="70.8">0R</text>
<text x="51.6" y="76.1">C4</text>
<text x="56.9" y="76.1">100nF</text>
<text x="87.1" y="74.3">L3</text>
<text x="90.7" y="74.3">90R 280mA</text>
<text x="51.6" y="79.7">C5</text>
<text x="56.9" y="79.7">100nF</text>
<text x="185.5" y="83.2">UEA1112C-4HK1-4H</text>
<text x="88.9" y="85">R17</text>
<text x="99.6" y="85">0R</text>
<text x="67.6" y="117">U1</text>
<text x="154.7" y="136.6">D10</text>
<text x="161.8" y="136.6">D3</text>
<text x="85.3" y="141.9">TPD4E02B04DQAR</text>
</g>
<g font-size="1.6" fill="#800000">
<text x="202.7" y="22.8">C0603</text>
<text x="202.7" y="21">10V,X5R</text>
<text x="257.8" y="29.9">16V,X7R</text>
<text x="270.3" y="29.9">6.3V,Tantalum</text>
<text x="88.9" y="33.4">R0402</text>
<text x="99.6" y="33.4">5%</text>
<text x="193.8" y="35.2">R0402</text>
<text x="204.5" y="35.2">5%</text>
<text x="257.8" y="31.7">C0402</text>
<text x="270.3" y="31.7">AVX_C</text>
<text x="211.6" y="38.8">1%</text>
<text x="211.6" y="40.6">R0402</text>
<text x="218.7" y="37">sot23-5</text>
<text x="87.1" y="44.1">L2012 DLW21SN900HQ2L</text>
<text x="88.9" y="47.7">R0402</text>
<text x="99.6" y="47.7">5%</text>
<text x="88.9" y="53">R0402</text>
<text x="99.6" y="53">5%</text>
<text x="87.1" y="63.7">L2012 DLW21SN900HQ2L</text>
<text x="88.9" y="67.2">R0402</text>
<text x="99.6" y="67.2">5%</text>
<text x="49.8" y="77.9">C0402</text>
<text x="56.9" y="77.9">16V,X7R</text>
<text x="88.9" y="72.6">R0402</text>
<text x="99.6" y="72.6">5%</text>
<text x="49.8" y="81.4">C0402</text>
<text x="56.9" y="81.4">16V,X7R</text>
<text x="87.1" y="83.2">L2012 DLW21SN900HQ2L</text>
<text x="88.9" y="86.8">R0402</text>
<text x="99.6" y="86.8">5%</text>
<text x="180.8" y="85">USB8P_16D5X12D5X12MM</text>
<text x="85.3" y="143.7">3.6V</text>
<text x="154.7" y="140.1">D0402</text>
<text x="161.8" y="140.1">D0402</text>
<text x="85.3" y="145.5">uson10_0d5_2d5x1x0d5mm</text>
<text x="230.8" y="202.7">A3</text>
<text x="253" y="202.2">10 USB3.1 Type-A x1 (B)</text>
<text x="284.1" y="202.7">V1.2</text>
</g>
<g font-size="1.6" fill="#004080">
<text x="219.6" y="23.8">IN</text>
<text x="225.1" y="23.8">OUT</text>
<text x="224.9" y="27.4">GND</text>
<text x="219.6" y="30.9">EN</text>
<text x="225.2" y="30.9">nOC</text>
<text x="187.6" y="64.7">VBUS</text>
<text x="187.6" y="66.5">D-</text>
<text x="187.6" y="68.3">D+</text>
<text x="187.6" y="70.1">GND</text>
<text x="187.6" y="73.6">SSRX-</text>
<text x="187.6" y="75.4">SSRX+</text>
<text x="187.6" y="77.2">GND</text>
<text x="187.6" y="79">SSTX-</text>
<text x="187.6" y="80.7">SSTX+</text>
<text x="197.9" y="79">G1</text>
<text x="197.9" y="80.7">G2</text>
</g>
<text font-size="1.6" fill="#00f" x="257.8" y="22.8">Imax=2.1A</text>
<g font-size="1.6" fill="#f00">
<text x="240.4" y="29.7">HUB_USBOC3</text>
<text x="174.1" y="30.8">[8]</text>
<text x="177.8" y="30.8">HUB_PRT_CTL3</text>
<text x="178.1" y="33.2">HUB_USBOC3</text>
<text x="49.6" y="37.9">[8]</text>
<text x="49.6" y="41.4">[8]</text>
<text x="53.3" y="37.9">HUB_HSD3_N</text>
<text x="53.3" y="41.4">HUB_HSD3_P</text>
<text x="49.6" y="57.4">[8]</text>
<text x="53.3" y="57.4">HUB_SSRX3_N</text>
<text x="49.6" y="61">[8]</text>
<text x="53.3" y="61">HUB_SSRX3_P</text>
<text x="147.9" y="65.2">USB1_B_N</text>
<text x="147.9" y="67">USB1_B_P</text>
<text x="24.7" y="77">[8]</text>
<text x="28.4" y="77">HUB_SSTX3_N</text>
<text x="66.1" y="75.9">HUB_SSTX3_C_N</text>
<text x="147.9" y="72.3">USBSS_RX_B_CON1_N</text>
<text x="147.9" y="74.1">USBSS_RX_B_CON1_P</text>
<text x="147.9" y="77.7">USBSS_TX_B_CON1_N</text>
<text x="24.7" y="80.6">[8]</text>
<text x="28.4" y="80.6">HUB_SSTX3_P</text>
<text x="66.1" y="79.5">HUB_SSTX3_C_P</text>
<text x="147.9" y="79.5">USBSS_TX_B_CON1_P</text>
<text x="44.8" y="123.9">USBSS_RX_B_CON1_N</text>
<text x="44.8" y="125.7">USBSS_RX_B_CON1_P</text>
<text x="99.9" y="123.9">USBSS_RX_B_CON1_N</text>
<text x="99.9" y="125.7">USBSS_RX_B_CON1_P</text>
<text x="165.7" y="123.9">USB1_B_P</text>
<text x="44.8" y="129.2">USBSS_TX_B_CON1_N</text>
<text x="44.8" y="131">USBSS_TX_B_CON1_P</text>
<text x="99.9" y="129.2">USBSS_TX_B_CON1_N</text>
<text x="99.9" y="131">USBSS_TX_B_CON1_P</text>
<text x="165.7" y="127.5">USB1_B_N</text>
</g>
<g font-size="1.6" fill="#800040">
<text x="154.7" y="138.3">5V</text>
<text x="161.8" y="138.3">5V</text>
</g>
<g font-size="1.4" fill="#00f">
<text x="71.1" y="140">GND1</text>
<text x="85.3" y="140">GND2</text>
</g>
<g font-size="1.3">
<text x="30.8" y="1.3">5</text>
<text x="88.8" y="1.3">4</text>
<text x="146.9" y="1.3">3</text>
<text x="205" y="1.3">2</text>
<text x="263.1" y="1.3">1</text>
<text x=".5" y="28.4">D</text>
<text x="292.6" y="28.4">D</text>
<text x=".5" y="79.5">C</text>
<text x="292.6" y="79.5">C</text>
<text x=".5" y="130.6">B</text>
<text x="292.6" y="130.6">B</text>
<text x=".5" y="181.7">A</text>
<text x="292.6" y="181.7">A</text>
<text x="30.8" y="207.4">5</text>
<text x="88.8" y="207.4">4</text>
<text x="146.9" y="207.4">3</text>
<text x="205" y="207.4">2</text>
<text x="263.1" y="207.4">1</text>
</g>
<g font-size="1.2" fill="#00f">
<text x="68.6" y="124.2">CH1</text>
<text x="68.6" y="125.9">CH2</text>
<text x="88.9" y="123.8">NC1</text>
<text x="88.9" y="125.6">NC2</text>
<text x="68.8" y="131.3">CH4</text>
<text x="68.8" y="129.5">CH3</text>
<text x="88.9" y="129.2">NC3</text>
<text x="88.9" y="130.9">NC4</text>
</g>
</svg>
